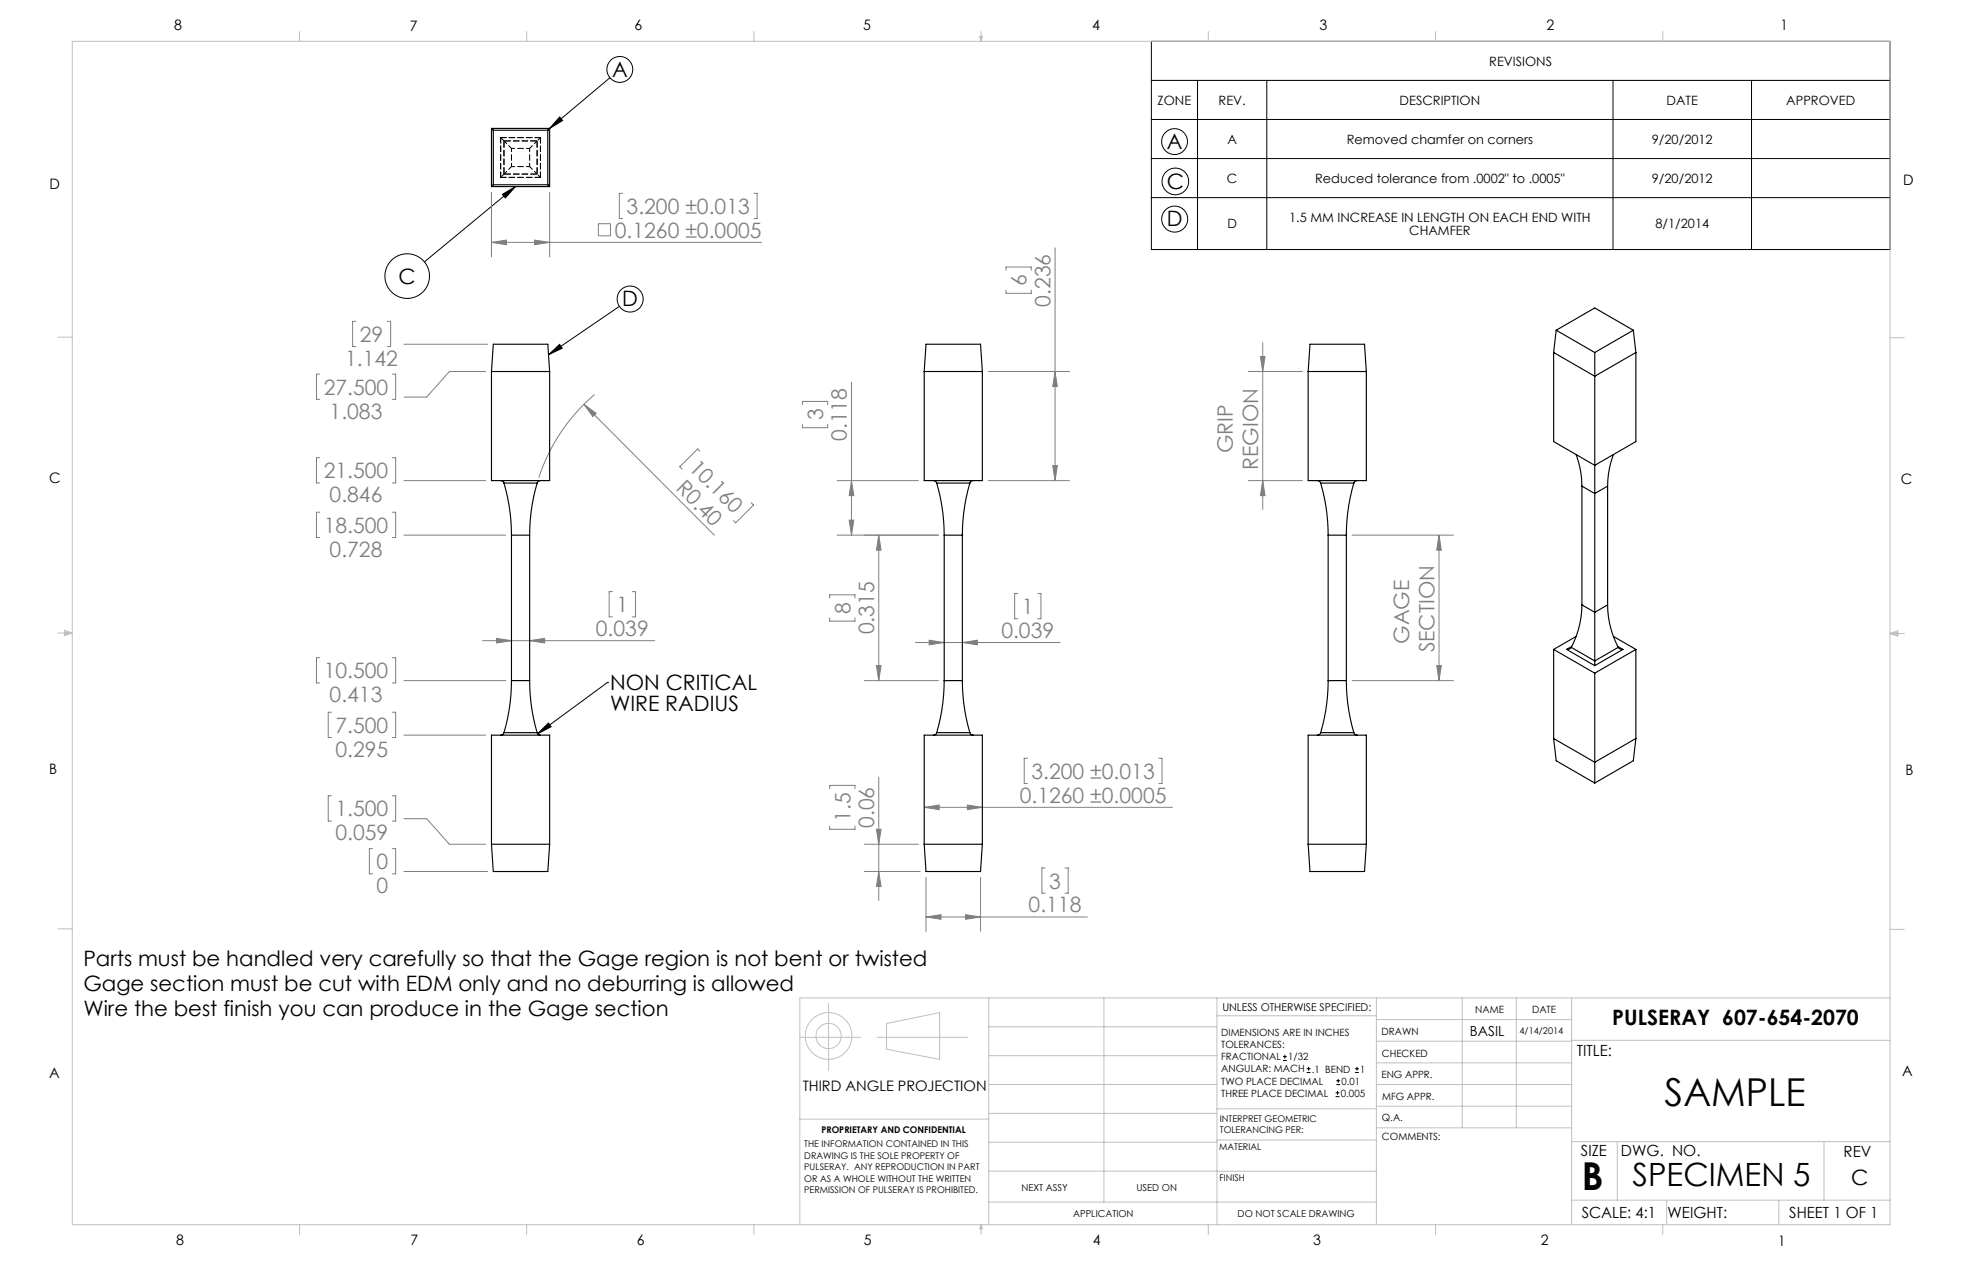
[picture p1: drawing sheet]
<svg xmlns="http://www.w3.org/2000/svg" width="432mm" height="279mm" viewBox="0 0 432 279" stroke-linecap="round" stroke-linejoin="round" font-family="sans-serif">
<g fill="none" stroke="#808080" stroke-width=".22">
<path d="M108.2 53.3l3.3-.5v1zM108.2 42.3v14.2M108.2 53.3h59.4M117.7 52.8l3.3 .5-3.3 .5zM121 42.3v14.2M131.7 49.2h2.7v2.7h-2.7zM137 42.5h-.7v5.6h.7M165.9 42.5h.7v5.6h-.7M221.4 59.5v-.8h5.6v.8M232.2 54.5v51.2M78.3 70.7h-.7v5.5h.7M85.3 70.7h.7v5.5h-.7"/>
<path d="M88.9 75.7h18.4M221.4 63.8v.7h5.6v-.7M277.4 78.4h1l-.5 3.3zM277.9 75.4v36.7M70.4 82.3h-.7v5.6h.7M86.4 82.3h.7v5.6h-.7M106.9 81.7h-8l-5 5.7h-5M128.5 89l28.7 28.7M128.5 89l2.7 1.9-.7 .7zM130.8 86.8a40.6 40.6 0 0 0-12.2 18.3M154 99.3l-.5-.5-3.9 3.9 .5 .5M176.6 89v-.7h5.6v.7"/>
<path d="M176.6 93.4v.7h5.6v-.7M187.4 84.1v33.6M217.5 81.7h17.9M232.2 81.7l.5 3.3h-1zM274.7 81.7h11.9M70.4 100.7h-.7v5.5h.7M70.4 112.7h-.7v5.5h.7M86.4 100.7h.7v5.5h-.7M86.4 112.7h.7v5.5h-.7M88.9 117.7h22.4M88.9 105.7h18M165.3 110.6l.5 .5-3.9 3.9-.5-.5"/>
<path d="M184.2 117.7h22.3M184.2 105.7h17.9M186.9 114.4h1l-.5 3.3zM187.4 105.7l.5 3.3h-1zM193.4 117.7l.5 3.3h-1zM193.4 117.7v32M217.5 105.7h17.9M231.7 102.4h1l-.5 3.3zM274.7 105.7h11.9M277.9 105.7l.5 3.3h-1zM297.6 117.7h22.3M316.7 117.7l.5 3.3h-1z"/>
<path d="M316.7 117.7v32M134.8 130.2h-.7v5.5h.7M139.1 130.2h.8v5.5h-.8M182.6 131.6v-.7h5.6v.7M182.6 135.9v.7h5.6v-.7M224 130.6h-.7v5.5h.7M228.4 130.6h.7v5.5h-.7M70.4 144.7h-.7v5.6h.7M72.9 156.7h-.7v5.6h.7M86.4 144.7h.7v5.6h-.7M86.4 156.7h.7v5.6h-.7M88.9 149.7h22.4"/>
<path d="M106.2 140.9h37.9M109.3 140.4l3.3 .5-3.3 .6zM116.6 140.9l3.3-.5v1.1zM190.2 149.7h16.3M192.9 146.4h1l-.5 3.3zM201.4 141.4h31.9M204.5 140.8l3.3 .6-3.3 .5zM211.8 141.4l3.3-.6v1.1zM297.6 149.7h22.3M316.2 146.4h1l-.5 3.3zM72.9 175.1h-.7v5.5h.7M86.4 175.1h.7v5.5h-.7"/>
<path d="M88.9 161.7h18M182.6 173.5v-.7h5.6v.7M193.4 171v27.1M203.4 177.6l3.3-.5v1zM203.4 177.6h54.6M212.9 177.1l3.3 .5-3.3 .5zM226.1 166.8h-.7v5.6h.7M255 166.8h.7v5.6h-.7M82 186.7h-.7v5.5h.7M86.4 186.7h.7v5.5h-.7M88.9 191.7h18.4M88.9 180.1h5l5 5.6h8"/>
<path d="M182.6 181.7v.7h5.6v-.7M190.2 191.7h12.3M190.2 185.7h11.9M192.9 182.4h1l-.5 3.3zM193.4 191.7l.5 3.3h-1zM203.8 193v11.9M215.8 193v11.9M230 190.9h-.7v5.6h.7M234.4 190.9h.7v5.6h-.7M203.8 201.7h35.5M203.8 201.7l3.3-.5v1zM212.5 201.2l3.3 .5-3.3 .5z"/>
</g>
<g fill="none" stroke="#000" stroke-width=".22">
<path d="M134.2 17.1l-13.2 11.1M253.4 9.1h162.6v45.8h-162.6zM253.4 17.7h162.6M263.6 17.7v37.2M278.8 17.7v37.2M355 17.7v37.2M385.5 17.7v37.2M123.2 25.7l.6 .8-2.8 1.8zM253.4 34.9h162.6M253.4 26.3h162.6M110.6 42.8l2.8-1.8-2.2 2.5zM113.4 41.1l-20 16.5"/>
<path d="M253.4 43.5h162.6M120.7 78.1l2.5-2.3 .5 .8zM136.3 67.4l-15.6 10.7M120.7 159.1l.6 .8-3 1.5zM133.7 150.1h.1M133.7 150.1l-15.4 11.3M282.4 233.3h.8M282.4 232.5h.8M282.8 232v.9M287.6 236h.8M287.6 235.1h.8M288 234.7v.8"/>
<path d="M294.1 238.6h.8M294.1 237.8h.8M294.5 237.3v.9M298.2 236h.9M298.2 235.1h.9M298.6 234.7v.8M293.9 241.3h.9M293.9 240.4h.9M294.4 240v.8"/>
<circle cx="136.4" cy="15.3" r="2.84"/>
<circle cx="258.5" cy="31.2" r="2.84"/>
<circle cx="258.7" cy="39.9" r="2.93"/>
<circle cx="258.5" cy="48.2" r="2.86"/>
<circle cx="89.6" cy="60.7" r="4.9"/>
<circle cx="138.7" cy="65.8" r="2.86"/>
</g>
<g fill="none" stroke="#c0c0c0" stroke-width=".22">
<path d="M15.9 9.1h400.1v260.3h-400.1zM65.9 6.9v2.2M115.9 6.9v2.2M165.9 6.9v2.2M215.6 8h.6l-.3 1.1zM215.7 8l.2 1.1M215.9 6.9v2.2M216 8l-.1 1.1M265.9 6.9v2.2M315.9 6.9v2.2M365.9 6.9v2.2M12.7 74.2h3.2"/>
<path d="M416 74.3h3.1M12.7 139.3h3.2M14.2 139l1.7 .3M14.2 138.7l1.7 .6-1.7 .5zM15.9 139.3l-1.7 .2M416 139.4h3.1M416 139.4l1.7-.6v1.1zM416 139.4l1.7 .2M417.7 139.1l-1.7 .3M12.7 204.4h3.2M217.6 219.5v49.9M243 219.5v45"/>
<path d="M267.8 219.5v49.9M302.9 219.5v49.9M321.8 219.5v28.6M333.7 219.5v28.6M345.9 219.5v49.9M416 204.5h3.1M416 219.5h-240v49.9M176 228.2h13.4M182.4 220.7v14.8M193 228.2h20M195.1 225.2l11.7-2.4v10.3l-11.7-2.3zM217.6 238.6h50.2"/>
<path d="M217.6 232.2h50.2M217.6 225.9h50.2M267.8 223.5h35.1M302.9 233.8h43M302.9 229.1h43M302.9 224.3h43M302.9 238.6h43M345.9 228.9h70.1M176 246.2h41.6M217.6 257.6l85.3 .1M217.6 251.3h50.2M217.6 244.9h50.2"/>
<path d="M267.8 250.8h35.1M267.8 243.9h35.1M302.9 248.1h43M302.9 243.4h43M345.9 251.2h70.1M355.9 251.2v12.8M401.4 251.2v12.8M65.9 269.4v2.2M115.9 269.4v2.2M165.9 269.4v2.2M215.9 269.4v2.2M215.9 269.4l.3 .9h-.6z"/>
<path d="M217.6 264.5h85.3M265.9 269.4v2.2M315.9 269.4v2.2M345.9 264h70.1M365.9 269.4v2.2M366.8 264v5.4M391.5 264v5.4"/>
<circle cx="182.4" cy="227.9" r="5.1"/>
<circle cx="182.4" cy="227.9" r="2.78"/>
</g>
<path d="M120.7 159.1l.6 .8-3 1.5zM120.7 78.1l2.5-2.3 .5 .8zM123.2 25.7l.6 .8-2.8 1.8zM110.6 42.8l2.8-1.8-2.2 2.5z" fill="#000"/>
<g fill="#808080">
<path d="M128.5 89l2.7 1.9-.7 .7z"/>
<path d="M212.5 201.2l3.3 .5-3.3 .5zM203.8 201.7l3.3-.5v1zM212.9 177.1l3.3 .5-3.3 .5zM203.4 177.6l3.3-.5v1z"/>
<path d="M108.2 53.3l3.3-.5v1zM117.7 52.8l3.3 .5-3.3 .5z"/>
<path d="M109.3 140.4l3.3 .5-3.3 .6zM116.6 140.9l3.3-.5v1.1zM204.5 140.8l3.3 .6-3.3 .5zM211.8 141.4l3.3-.6v1.1z"/>
<path d="M193.4 191.7l.5 3.3h-1zM192.9 182.4h1l-.5 3.3zM186.9 114.4h1l-.5 3.3zM187.4 105.7l.5 3.3h-1z"/>
<path d="M232.2 81.7l.5 3.3h-1zM231.7 102.4h1l-.5 3.3z"/>
<path d="M193.4 117.7l.5 3.3h-1zM192.9 146.4h1l-.5 3.3zM316.7 117.7l.5 3.3h-1zM316.2 146.4h1l-.5 3.3zM277.4 78.4h1l-.5 3.3zM277.9 105.7l.5 3.3h-1z"/>
</g>
<g fill="none" stroke="#000" stroke-width=".25">
<path d="M108.2 28.2v12.9M108.2 28.2l.4 .4M108.2 28.2h12.8M108.6 28.6h12M108.6 28.6v12.1M120.6 28.6v12.1M121 28.2v12.9M121 28.2l-.4 .4M108.2 41.1h12.8M108.6 40.7l-.4 .4M108.6 40.7h12M120.6 40.7l.4 .4"/>
<path d="M341.9 77.5l9.1 5.3 9-5.3M341.9 77.5v19.6l9.1 5.3M342.5 72.7l-.6 4.8M342.5 72.7l8.5 4.8M342.5 72.7l8.5-4.9 8.5 4.9M351 77.5v24.9M359.5 72.7l-8.5 4.8M359.5 72.7l.5 4.8M360 77.5v19.6l-9 5.3M108.2 81.7v24h12.8v-24M108.2 81.7h12.8M108.2 81.7l.4-6h12l.4 6"/>
<path d="M203.4 81.7v24h12.8v-24M203.4 81.7h12.8M203.4 81.7l.4-6h12l.4 6M287.9 81.7v24h12.8v-24M287.9 81.7h12.8M287.9 81.7l.4-6h12l.4 6M110.2 105.7l.5 .2 .2 .4M110.9 106.3l.8 3.2 .6 3.3 .3 4.9M110.9 106.3h7.3M112.6 117.7h4M112.6 117.7v32M116.6 117.7v32"/>
<path d="M118.2 106.3l-1.1 4.8-.4 3.3-.1 3.3M118.9 105.7l-.5 .2-.2 .4M205.4 105.7l.5 .2 .3 .4M206.2 106.3l.8 3.2 .5 3.3 .3 4.9M206.2 106.3h7.2M207.8 117.7h4M207.8 117.7v32M211.8 117.7v32M213.4 106.3l-1.1 4.8-.4 3.3-.1 3.3M214.2 105.7l-.5 .2-.3 .4M289.9 105.7l.5 .2 .3 .4M290.7 106.3l.8 3.2 .5 3.3 .3 4.9"/>
<path d="M290.7 106.3h7.3M292.3 117.7h4M292.3 117.7v32M296.3 117.7v32M298 106.3l-1.2 4.8-.4 3.3-.1 3.3M298.7 105.7l-.5 .2-.2 .4M346.9 100l.1 .2a19.9 19.9 0 0 1 1.1 6.7M348.1 106.9l2.9 1.7M348.1 106.9v26.2M351 102.4v6.2M351 108.6v26.1M353.8 106.9l-2.8 1.7"/>
<path d="M353.8 106.9v26.2M355.1 100l-.1 .2a19.9 19.9 0 0 0-1.2 6.7M348.1 133.1a20.4 20.4 0 0 1-2.3 9.3M348.1 133.1l2.9 1.6M351 134.7v10.7M353.8 133.1a20.4 20.4 0 0 0 2.3 9.3M353.8 133.1l-2.8 1.6M112.6 149.7l-.3 5-.6 3.3-.8 3.2M112.6 149.7h4M116.6 149.7l.1 3.3 .4 3.3 1.1 4.9M207.8 149.7l-.3 5-.5 3.3-.8 3.2M207.8 149.7h4"/>
<path d="M211.8 149.7l.1 3.3 .4 3.3 1.1 4.9M292.3 149.7l-.3 5-.5 3.3-.8 3.2M292.3 149.7h4M296.3 149.7l.1 3.3 .4 3.3 1.2 4.9M341.9 142.9v19.6M341.9 142.9l9.1 5.2M344.8 142.9l6.2 3.5M345.8 142.4l-.3 .3-.7 .2M345.8 142.4l5.2 3M345.9 142.2l-1.1 .7M346.9 140l-5 2.9M351 145.4v1"/>
<path d="M351 148.1v24.2M355.1 140l4.9 2.9M356 142.2l1.2 .7M356.1 142.4l.5 .4 .6 .1M356.1 142.4l-5.1 3M357.2 142.9l-6.2 3.5M360 142.9v19.6M360 142.9l-9 5.2M110.9 161.2l-.2 .3-.5 .2M110.9 161.2h7.3M118.2 161.2l.2 .3 .5 .2M206.2 161.2l-.3 .3-.5 .2"/>
<path d="M206.2 161.2h7.2M213.4 161.2l.3 .3 .5 .2M290.7 161.2l-.3 .3-.5 .2M290.7 161.2h7.3M298 161.2l.2 .3 .5 .2M341.9 162.5l9.1 5.2 9-5.2M341.9 162.5l.6 4.9 8.5 4.9M360 162.5l-.5 4.9-8.5 4.9M108.2 185.7l.4 6h12l.4-6M108.2 185.7h12.8M108.2 185.7v-24h12.8v24M203.4 185.7l.4 6h12l.4-6"/>
<path d="M203.4 185.7h12.8M203.4 185.7v-24h12.8v24M287.9 185.7l.4 6h12l.4-6M287.9 185.7h12.8M287.9 185.7v-24h12.8v24"/>
</g>
<path d="M110.2 30.3v8.7M110.2 39h8.7M110.2 30.3h8.7M110.2 39v-8.7M118.9 30.3h-8.7M118.9 39v-8.7M118.9 30.3v8.7M118.9 39h-8.7" fill="none" stroke="#000" stroke-width=".22" stroke-dasharray="1.3 .6" stroke-dashoffset=".1"/>
<path d="M110.9 31l-.7-.7M110.9 38.3l-.7 .7M112.6 32.6v4.1M116.6 32.6v4.1M116.6 32.6h-4M116.6 36.6h-4M118.9 30.3l-.7 .7M118.9 39l-.7-.7" fill="none" stroke="#000" stroke-width=".22" stroke-dasharray="1.3 .6" stroke-dashoffset=".5"/>
<path d="M112.6 32.6l-1.7-1.6M112.6 36.6l-1.7 1.7M116.6 32.6l1.6-1.6M118.2 38.3l-1.6-1.7" fill="none" stroke="#000" stroke-width=".22" stroke-dasharray="1.3 .6" stroke-dashoffset=".4"/>
<path d="M110.9 31h7.3M110.9 38.3v-7.3M110.9 31v7.3M110.9 38.3h7.3M118.2 31v7.3M118.2 38.3h-7.3M118.2 31h-7.3M118.2 38.3v-7.3" fill="none" stroke="#000" stroke-width=".22" stroke-dasharray="1.3 .6" stroke-dashoffset="-.2"/>
<g font-size="8.5">
<text x="366.3" y="243.4">SAMPLE</text>
<text x="348.1" y="261.8">B</text>
</g>
<text font-size="7.1" x="359.3" y="260.9">SPECIMEN 5</text>
<g font-size="4.7">
<text x="134.7" y="16.9">A</text>
<text x="256.8" y="32.8">A</text>
<text x="256.8" y="41.5">C</text>
<text x="256.8" y="49.8">D</text>
<text x="87.7" y="62.4">C</text>
<text x="137" y="67.4">D</text>
<text x="134.3" y="151.9">NON CRITICAL</text>
<text x="134.3" y="156.4">WIRE RADIUS</text>
<text x="18.4" y="212.5">Parts must be handled very carefully so that the Gage region is not bent or twisted</text>
<text x="18.4" y="218">Gage section must be cut with EDM only and no deburring is allowed</text>
<text x="18.4" y="223.5">Wire the best finish you can produce in the Gage section</text>
<text x="354.8" y="225.5">PULSERAY 607-654-2070</text>
<text x="407.4" y="260.7">C</text>
</g>
<g font-size="4.7" fill="#808080">
<text x="137.9" y="47.1">3.200 ±0.013</text>
<text x="135.3" y="52.3">0.1260 ±0.0005</text>
<text x="225.9" y="62.9" transform="rotate(-90 225.9 62.9)">6</text>
<text x="231.2" y="67.5" transform="rotate(-90 231.2 67.5)">0.236</text>
<text x="79.2" y="75.2">29</text>
<text x="76" y="80.5">1.142</text>
<text x="71.3" y="86.9">27.500</text>
<text x="72.5" y="92.1">1.083</text>
<text x="181.1" y="92.5" transform="rotate(-90 181.1 92.5)">3</text>
<text x="186.4" y="97" transform="rotate(-90 186.4 97)">0.118</text>
<text x="271.3" y="99.7" transform="rotate(-90 271.3 99.7)">GRIP</text>
<text x="71.3" y="105.2">21.500</text>
<text x="148.6" y="107.6" transform="rotate(45 148.6 107.6)">R0.40</text>
<text x="151.4" y="103.1" transform="rotate(45 151.4 103.1)">10.160</text>
<text x="276.9" y="103.4" transform="rotate(-90 276.9 103.4)">REGION</text>
<text x="72.5" y="110.5">0.846</text>
<text x="71.3" y="117.2">18.500</text>
<text x="72.5" y="122.5">0.728</text>
<text x="135.7" y="134.7">1</text>
<text x="187.1" y="135" transform="rotate(-90 187.1 135)">8</text>
<text x="224.9" y="135.1">1</text>
<text x="131.1" y="139.9">0.039</text>
<text x="192.4" y="139.6" transform="rotate(-90 192.4 139.6)">0.315</text>
<text x="220.4" y="140.3">0.039</text>
<text x="310.1" y="141.7" transform="rotate(-90 310.1 141.7)">GAGE</text>
<text x="315.7" y="143.5" transform="rotate(-90 315.7 143.5)">SECTION</text>
<text x="71.3" y="149.2">10.500</text>
<text x="72.5" y="154.5">0.413</text>
<text x="73.8" y="161.2">7.500</text>
<text x="73.8" y="166.5">0.295</text>
<text x="227" y="171.4">3.200 ±0.013</text>
<text x="73.8" y="179.6">1.500</text>
<text x="224.4" y="176.6">0.1260 ±0.0005</text>
<text x="73.8" y="184.9">0.059</text>
<text x="187.1" y="180.8" transform="rotate(-90 187.1 180.8)">1.5</text>
<text x="192.4" y="182.1" transform="rotate(-90 192.4 182.1)">0.06</text>
<text x="82.9" y="191.2">0</text>
<text x="82.9" y="196.5">0</text>
<text x="230.9" y="195.5">3</text>
<text x="226.4" y="200.7">0.118</text>
</g>
<g font-size="3.4">
<text x="347.1" y="232.3">TITLE:</text>
<text x="347.9" y="254.3">SIZE</text>
<text x="356.7" y="254.4">DWG. NO.</text>
<text x="405.7" y="254.5">REV</text>
<text x="348.1" y="267.9">SCALE: 4:1</text>
<text x="367" y="268">WEIGHT:</text>
<text x="393.8" y="267.9">SHEET 1 OF 1</text>
</g>
<g font-size="3.2">
<text x="38.3" y="6.7">8</text>
<text x="90.2" y="6.7">7</text>
<text x="139.7" y="6.5">6</text>
<text x="190" y="6.5">5</text>
<text x="240.4" y="6.5">4</text>
<text x="290.4" y="6.7">3</text>
<text x="340.4" y="6.5">2</text>
<text x="391.9" y="6.7">1</text>
<text x="10.9" y="41.6">D</text>
<text x="418.9" y="40.7">D</text>
<text x="10.9" y="106.3">C</text>
<text x="418.4" y="106.4">C</text>
<text x="10.8" y="170.2">B</text>
<text x="419.4" y="170.6">B</text>
<text x="10.8" y="237.2">A</text>
<text x="176.7" y="240">THIRD ANGLE PROJECTION</text>
<text x="418.6" y="236.8">A</text>
<text x="38.8" y="273.8">8</text>
<text x="90.4" y="273.8">7</text>
<text x="140.2" y="273.8">6</text>
<text x="190.1" y="273.9">5</text>
<text x="240.5" y="273.8">4</text>
<text x="289" y="273.9">3</text>
<text x="339.1" y="273.8">2</text>
<text x="391.4" y="274.1">1</text>
</g>
<text font-size="3" x="323.5" y="227.8">BASIL</text>
<g font-size="2.8">
<text x="327.8" y="14.5">REVISIONS</text>
<text x="254.8" y="23.1">ZONE</text>
<text x="268.2" y="23.1">REV.</text>
<text x="308" y="23.1">DESCRIPTION</text>
<text x="366.8" y="23.1">DATE</text>
<text x="393.1" y="23.1">APPROVED</text>
<text x="270.1" y="31.6">A</text>
<text x="296.4" y="31.6">Removed chamfer on corners</text>
<text x="363.5" y="31.6">9/20/2012</text>
<text x="270" y="40.2">C</text>
<text x="289.4" y="40.2">Reduced tolerance from .0002&quot; to .0005&quot;</text>
<text x="363.5" y="40.2">9/20/2012</text>
<text x="270.1" y="50.3">D</text>
<text x="283.7" y="48.8">1.5 MM INCREASE IN LENGTH ON EACH END WITH</text>
<text x="310.1" y="51.7">CHAMFER</text>
<text x="364.3" y="50.3">8/1/2014</text>
</g>
<text font-size="2.4" x="269" y="222.4">UNLESS OTHERWISE SPECIFIED:</text>
<g font-size="2.2">
<text x="268.8" y="228">DIMENSIONS ARE IN INCHES</text>
<text x="304.1" y="227.7">DRAWN</text>
<text x="324.7" y="222.9">NAME</text>
<text x="337.2" y="222.9">DATE</text>
<text x="268.8" y="230.6">TOLERANCES:</text>
<text x="268.8" y="233.3">FRACTIONAL</text>
<text x="283.5" y="233.3">1/32</text>
<text x="304.1" y="232.6">CHECKED</text>
<text x="268.8" y="238.6">TWO PLACE DECIMAL</text>
<text x="268.8" y="235.9">ANGULAR: MACH</text>
<text x="288.7" y="236">.1 BEND</text>
<text x="295.2" y="238.6">0.01</text>
<text x="299.4" y="236">1</text>
<text x="304" y="237.2">ENG APPR.</text>
<text x="268.8" y="241.3">THREE PLACE DECIMAL</text>
<text x="295.1" y="241.3">0.005</text>
<text x="304.2" y="241.9">MFG APPR.</text>
<text x="304.1" y="246.7">Q.A.</text>
<text x="304.1" y="250.9">COMMENTS:</text>
</g>
<g font-size="2.1">
<text x="224.8" y="262">NEXT ASSY</text>
<text x="250.1" y="261.9">USED ON</text>
<text x="236.2" y="267.8">APPLICATION</text>
<text x="272.4" y="267.8">DO NOT SCALE DRAWING</text>
</g>
<g font-size="2">
<text x="334.4" y="227.6">4/14/2014</text>
<text x="180.8" y="249.2">PROPRIETARY AND CONFIDENTIAL</text>
<text x="268.5" y="246.8">INTERPRET GEOMETRIC</text>
<text x="268.5" y="249.4">TOLERANCING PER:</text>
<text x="177" y="252.4">THE INFORMATION CONTAINED IN THIS</text>
<text x="177" y="254.9">DRAWING IS THE SOLE PROPERTY OF</text>
<text x="177" y="257.4">PULSERAY. ANY REPRODUCTION IN PART</text>
<text x="268.3" y="252.9">MATERIAL</text>
<text x="177" y="259.9">OR AS A WHOLE WITHOUT THE WRITTEN</text>
<text x="177" y="262.5">PERMISSION OF PULSERAY IS PROHIBITED.</text>
<text x="268.4" y="259.7">FINISH</text>
</g>
</svg>
